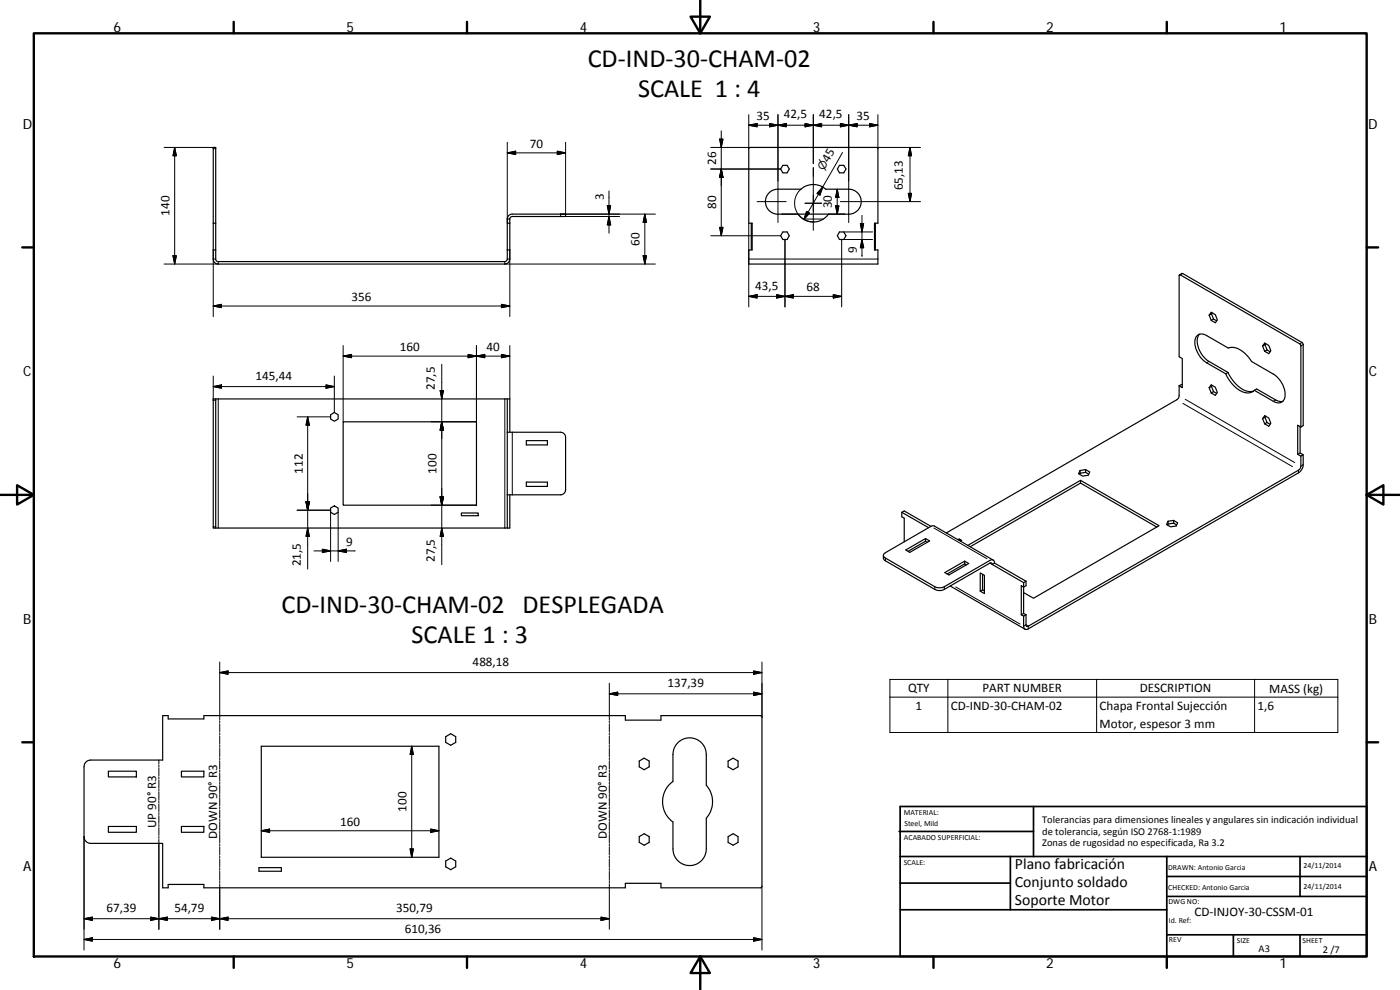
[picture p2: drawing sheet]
<svg xmlns="http://www.w3.org/2000/svg" width="420mm" height="297mm" viewBox="0 0 420 297" stroke-linecap="round" stroke-linejoin="round" font-family="sans-serif">
<g fill="none" stroke="#000" stroke-width=".36">
<path d="M224.8 44.3h38.5l.2 22.7h-1v8h1v4.2h-38.8v-4.2h1v-8h-1zM230.9 57.8l.8-.6 1.3-.4h7.4a5.5 5.5 0 0 1 7.4 0h6.9a3.7 3.7 0 0 1 3.8 3.7 3.7 3.7 0 0 1-3.8 3.8h-6a5.6 5.6 0 0 1-9.2 0h-6a3.7 3.7 0 0 1-3.5-2.4 3.7 3.7 0 0 1 .9-4.1zM234.9 49.6h1.3l.7 1.1-.7 1.2h-1.3l-.6-1.2zM251.9 49.6h1.3l.7 1.1-.7 1.2h-1.3l-.6-1.2zM64 67h.7M64 75h.7M152.2 65.7v1.3M152.2 75h.8M152.7 64.7l1-.5h16v.8h-16l-.5 .2-.2 .5h-.8zM153 67h-.8v8M153 65.7v12a1.56 1.56 0 0 1-1.5 1.5h-86a1.48 1.48 0 0 1-1.5-1.5v-33.5h.7v33.5l.1 .4 .5 .4h86.2l.7-.6v-2.9M225.5 67v8"/>
<path d="M234.9 69.6h1.3l.7 1.1-.7 1.2h-1.3l-.6-1.2zM251.9 69.6h1.3l.7 1.1-.7 1.2h-1.3l-.6-1.2zM253.5 64.3h-18.8M262.7 67v8M354 82.5l.9-.4 36.1 20.9 .1 24.7-.7 .4M362.9 94.6l.6 1.5M362.9 94.6l.6-.9 1.2 .7 .6 1.6-.6 .8-1.2-.7M363.6 94.1l-.7 .5M363.6 94.1l.6 1.6M363.8 93.9l-.2 .2M364.2 95.7l1 .6M364.2 95.7l-.7 .4"/>
<path d="M64.7 119.7h87.5M64.7 119.7v38.7M64.7 119.7h-.7v38.4v.3h.7M152.2 119.7v38.7M152.2 119.7h.8v10M353.9 115.8l.9 .5v-8.7l-.9-.6v-24.3l.2-.3 36.2 21 .1 24.7M353.9 115.8v3.1l-.6 1-69.3 40M354.8 115.5l-.2-.1-.7 .4M360 100.3a5.5 5.5 0 0 0 1 6.5l1.4 1.4 6.1 3.5M362.9 116.3l.6 1.6M362.9 116.3l.6-.8 1.2 .7 .6 1.6-.6 .8-1.2-.7M363.6 115.9l-.7 .4"/>
<path d="M363.6 115.9l.6 1.6M363.8 115.6l-.2 .3M364.2 117.5l1 .5M364.2 117.5l-.7 .4M367.8 112.1a9.1 9.1 0 0 0 6.5 5.8l1.2-.2 1-.6M367.8 112.1l-5.7-3.2a7.3 7.3 0 0 1-3.3-7.5 2.07 2.07 0 0 1 3.3-.7l6.5 3.7a5.6 5.6 0 0 1 5.9 2.6l1.1 1.5 6.6 3.7a7.1 7.1 0 0 1 3.3 7.5 2.09 2.09 0 0 1-3.3 .7l-5.7-3.3M368.5 111.7a9.2 9.2 0 0 0 6.6 5.8l1.1-.2M368.5 111.7l-.7 .4M376.5 117.1l.7-.4 5.7 3.3 1.1 .4h1M378.9 103.8l.6-.9 1.3 .8 .6 1.5-.6 .9-1.3-.7M378.9 103.8l.6 1.6M379.6 103.4l-.7 .4"/>
<path d="M379.6 103.4l.6 1.6M379.8 103.1l-.2 .3M380.2 105l1 .5M380.2 105l-.7 .4M99.2 124.4l1.1-.6 1.2 .6v1.3l-1.2 .7-1.1-.7zM103 126.6h40v25h-40zM152.2 129.7h16a1.56 1.56 0 0 1 1.5 1.5v15.8a1.56 1.56 0 0 1-1.5 1.5h-16M158 132.2h6.3v1.3h-6.3zM378.9 125.6l.6-.9 1.3 .7 .6 1.6-.6 .9-1.3-.7M378.9 125.6l.6 1.6M379.6 125.2l-.7 .4M379.6 125.2l.6 1.6"/>
<path d="M379.8 124.9l-.2 .3M380.2 126.8l1 .5M380.2 126.8l-.7 .4M390.2 128v7.9l-.7 .4M390.2 135.9l.9 .5-.7 .4M390.4 128.1l-.9-.5v8.7l.9 .5M390.4 136.8v3.2l-.7 1.1-81.4 46.9-.4-.4v-3.1M391.1 136.4v3a3.1 3.1 0 0 1-1.4 2.5l-81.1 46.8a.84 .84 0 0 1-1 .1 .84 .84 0 0 1-.4-.9v-3M64.7 158.4h87.5M99.2 152.4l1.1-.6 1.2 .6v1.3l-1.2 .7-1.1-.7zM138.5 153.9h5v.8h-5zM153 148.5v9.9h-.8"/>
<path d="M158 144.7h6.3v1.2h-6.3zM270.6 153.7l8.1 4.6M270.6 153.7l.8-.4 8 4.6M270.6 153.7v1.4l.8 .4v7.1M279.4 157.9l-13.7 7.9a.85 .85 0 0 0-.6 .8 .85 .85 0 0 0 .6 .8l14.9 8.6a3.3 3.3 0 0 0 2.8 0l13.7-7.9a.84 .84 0 0 1 1-.1 .84 .84 0 0 1 .4 1M279.4 157.9l1-.1 17.7 10.2M324.2 142l-.2 .3M324.2 141.2v.8M324.3 144.1v.8l22.9 13.2M324.3 144.9l-33.1 19.1M325.8 140.9l1.3 .7-.5 1-1.7 .3-1.2-.8 .5-.9M325.8 141.7l-1.6 .3"/>
<path d="M325.8 140.9v.8M325.8 140.9l-1.6 .3M325.8 141.7l.9 .6M350.6 157.2l-.2 .3M350.6 156.4v.8M352.2 156.1l1.2 .8-.4 .9-1.7 .3-1.2-.7 .5-1M352.2 157l-1.6 .2M352.2 156.1v.9M352.2 156.1l-1.6 .3M352.2 157l.9 .5M265.1 166.6v1l.4 .5 15.1 8.7a3.1 3.1 0 0 0 2.8 0l13.8-7.9 .4 .1 .2 .4M271.8 165l6-3.4 1.2 .7-6 3.4z"/>
<path d="M277.8 161.6v.8M278.3 162.7l-.5-.3-5.3 3M285.2 175.8l22.4 13M287.5 161.9l.4-.2 .7 .4-.4 .3M287.9 161.7v.4M289.5 168.4l1.2 .7-5.9 3.4-1.2-.7 5.9-3.4v.8M289.5 169.2l-5.2 3M289.5 169.2l.5 .3M290.5 163.6l33.8-19.5 23.5 13.6-37.6 21.8-3-1.7M294.2 171.9l1.2 .7v5.5l-1.2-.7zM294.9 177l.5 .3M294.9 177l-.7 .4"/>
<path d="M294.9 172.3v4.7M297.8 169.4l9.4 5.4M298.5 169l9.4 5.4M298.5 169l-.7 .4M307.2 174.8v9.3M307.9 174.4l-.7 .4M307.9 174.4v1.3l-.7 .5-.7-.5v8.8M306.5 184.5l.7 .4M307.2 184.1l.7 .4M307.2 184.1l-.7 .4M307.9 184.5l-.7 .4M25.9 228.5l1.3-.5h21.6v-13.3h1.7v1h10.7v-1h126.5v1.4h10.7v-1.4h29.8l.5 .5v50.7l-.4 .5h-29.9v-1.4h-10.7v1.4h-126.5v-1h-10.7v1h-1.7v-13.4h-21.6a2.05 2.05 0 0 1-2-2v-21l.3-1z"/>
<path d="M32.5 231.4h8.4v1.7h-8.4zM54.5 231.4h6.7v1.7h-6.7zM78.4 223.9h53.3v33.3h-53.3zM133.8 221l1.5-.8 1.5 .8v1.8l-1.5 .8-1.5-.8zM191.8 228.3l1.5-.8 1.5 .8v1.8l-1.5 .8-1.5-.8zM203.3 222.9a5 5 0 0 1 5.5-1.2 5 5 0 0 1 3.2 4.7v9.2a7.5 7.5 0 0 1 0 9.9v9.2a5 5 0 0 1-5 5 5 5 0 0 1-5-5v-8.1a7.5 7.5 0 0 1 0-12.1v-8.7l.4-1.5zM218.5 228.3l1.5-.8 1.5 .8v1.8l-1.5 .8-1.5-.8zM32.5 248h8.4v1.7h-8.4zM54.5 248h6.7v1.7h-6.7zM133.8 258.3l1.5-.8 1.5 .8v1.8l-1.5 .8-1.5-.8zM191.8 251l1.5-.9 1.5 .9v1.8l-1.5 .8-1.5-.8zM218.5 251l1.5-.9 1.5 .9v1.8l-1.5 .8-1.5-.8z"/>
<path d="M77.7 260.3h6.7v1.1h-6.7z"/>
</g>
<g fill="none" stroke="#000" stroke-width=".3">
<path d="M216.5 39.2v31.5M224.7 34.4v10.2M224.7 37.6l2.5-.5v1zM224.7 37.6h38.8M231 37.1l2.5 .5-2.5 .5zM233.5 34.4v32.4M233.5 37.6l2.5-.5v1zM241.6 37.1l2.5 .5-2.5 .5zM244.1 34.4v14.7M244.1 37.6l2.5-.5v1zM252.2 37.1l2.5 .5-2.5 .5zM254.7 34.4v32.4"/>
<path d="M254.7 37.6l2.5-.5v1zM261 37.1l2.5 .5-2.5 .5zM263.5 34.4v10.2M49.2 44.2h14.8M52.4 44.2v35M52.4 44.2l.5 2.5h-1zM64 44.6h.7M152.2 45.9l2.6-.5v1zM152.2 45.9h17.5M152.2 42.7v24.3M167.2 45.4l2.5 .5-2.5 .5zM169.7 42.7v21.5"/>
<path d="M182.8 57.3v12.7M213.3 50.7h21M213.3 44.2h11.8M216 41.7h1l-.5 2.5zM216.5 50.7l.5 2.5h-1zM240.4 56.8a5.6 5.6 0 0 0-1.6 6.1 5.6 5.6 0 0 0 5.2 3.7M244.1 50.3v18.8M246.9 56.1l-.8 2.4-.9-.5zM251.3 56.8v7.5M251.3 56.8l.5 2.4h-1zM252.8 45.8l-11.5 20M263.1 44.2h13.2"/>
<path d="M272.6 58h1l-.5 2.5zM273.1 44.2v16.3M273.1 44.2l.5 2.5h-1zM51.9 76.7h1l-.5 2.5zM64 77.7h.7M64 75v20M65.5 78.5v.7h-16.3M151.5 78.5v.7h45.2M152.2 77.7h.8M153 75v20M182.3 61.7h1l-.5 2.5zM182.8 65l.5 2.5h-1z"/>
<path d="M193 76.7h1l-.5 2.5zM193.5 64.2v15M193.5 64.2l.5 2.5h-1zM196.7 64.2h-28.5v.8h17.7M213.3 70.7h21M216 68.2h1l-.5 2.5zM224.7 77.7h38.8M224.7 67v25.1M227.2 60.5h8.8M235.6 71.9v20.2M241.1 65.7h6M241.6 61h5"/>
<path d="M242.1 63.4l.9 .5-1.7 1.9zM244.2 66.6h.1M250.8 61.8h1l-.5 2.5zM252.2 60.5h24.1M252.6 71.9v20.2M253.2 69.6h8.7M253.2 71.9h8.7M258.2 67.1h1l-.5 2.5zM258.7 64.6v12.3M258.7 71.9l.5 2.4h-1zM64 91.8l2.5-.5v1zM64 91.8h89"/>
<path d="M150.5 91.3l2.5 .5-2.5 .5zM224.7 88.9l2.5-.5v1zM224.7 88.9h27.9M233.1 88.4l2.5 .5-2.5 .5zM235.6 88.9l2.5-.5v1zM250.1 88.4l2.5 .5-2.5 .5zM354.9 82.1l-.6 .4M64 112.8v7.3h.7M64 116l2.5-.5v1zM64 116h36.3M65.5 119.7v38.7M97.8 115.5l2.5 .5-2.5 .5z"/>
<path d="M100.3 112.8v11M103 106.8l2.5-.5v1zM103 106.8h50M103 103.7v22.9M132.1 117.2h1l-.5 2.5zM132.6 109.3v60.1M140.5 106.3l2.5 .5-2.5 .5zM143 106.8l2.5-.5v1zM143 103.7v22.9h-13.6M150.5 106.3l2.5 .5-2.5 .5zM151.5 119.7v38.7M153 103.7v16"/>
<path d="M355.7 119.8l32.9 19M362.8 108.5l-.6 .3M390.7 102.8l-.6 .3M391.1 103.4l-.6 .4M89.2 125.1h10M92.3 125.1l.5 2.5h-1zM92.3 125.1v45.7M132.6 126.6l.5 2.5h-1zM153.7 129.7v18.8M355 121l32.9 19M382.8 120l-.6 .4M391.1 139.4l-.6 .4"/>
<path d="M64 158.1h.7M89.2 153.1h10M91.8 150.6h1l-.5 2.5zM92.3 158.4l.5 2.6h-1zM99.2 153.7v14.8M101.5 153.7v14.8M129.4 151.6h13.6M132.1 149.1h1l-.5 2.5zM132.6 158.4l.5 2.6h-1zM280.3 158.4l15.9 9.2M389.7 141.1v.7M94.2 165.3h12.4"/>
<path d="M96.7 164.8l2.5 .5-2.5 .5zM101.5 165.3l2.5-.5v1zM265.7 167.5v.7M280.6 176.1v.7M283.4 176.1v.7M286.8 176.1l19.3 11.1M297.1 169l.6 .3M65.9 198.6v17.3M228.7 198.6v16.6M307.2 187.9l.7-.4 .7 .4v.7M65.9 216.2v.7M65.9 217.2v2.4"/>
<path d="M65.9 219.9v.7M65.9 201.8l2.5-.5v1zM65.9 201.8h162.8M182.9 205v10.9M182.9 216.2v.7M182.9 217.2v2.4M182.9 219.9v.7M182.9 208.2l2.5-.5v1zM182.9 208.2h45.8M226.2 207.7l2.5 .5-2.5 .5zM226.2 201.3l2.5 .5-2.5 .5zM267.1 203.9h134.4v15.9h-134.4z"/>
<path d="M267.1 209.2h134.4M284.5 203.9v15.9M329.1 203.9v15.9M376.5 203.9v15.9M47.7 228v1.2M47.7 229.5v.6M47.7 230.4v2.4M47.7 233.1v.6M47.7 234v2.4M47.7 236.7v.6M47.7 237.6v2.3M65.9 220.9v2.4"/>
<path d="M65.9 223.6v.6M65.9 224.6v2.4M65.9 227.3v.6M65.9 228.2v2.5M65.9 231v.6M65.9 231.9v2.5M65.9 234.7v.6M65.9 235.6v2.5M65.9 238.4v.6M65.9 239.3v2.5M123.6 223.9v33.3M123.6 223.9l.5 2.5h-1z"/>
<path d="M182.9 220.9v2.4M182.9 223.6v.6M182.9 224.6v2.4M182.9 227.3v.6M182.9 228.2v2.5M182.9 231v.6M182.9 231.9v2.5M182.9 234.7v.6M182.9 235.6v2.5M182.9 238.4v.6M182.9 239.3v2.5M25.2 251v34.1"/>
<path d="M47.7 240.2v.6M47.7 241.1v2.4M47.7 243.8v.6M47.7 244.7v2.4M47.7 247.4v.6M47.7 248.3v2.4M47.7 251v.5M47.7 251.9v26.9M65.9 242.1v.6M65.9 243v2.4M65.9 245.8v.6M65.9 246.7v2.5"/>
<path d="M65.9 249.5v.6M65.9 250.4v2.4M65.9 253.2v.6M65.9 254.1v2.4M65.9 256.8v.7M65.9 257.8v2.4M78.4 249.3l2.5-.5v.9zM78.4 249.3h53.3M123.1 254.7h1l-.5 2.5zM129.3 248.8l2.4 .5-2.4 .4zM182.9 242.1v.6M182.9 243v2.4"/>
<path d="M182.9 245.8v.6M182.9 246.7v2.5M182.9 249.5v.6M182.9 250.4v2.4M182.9 253.2v.6M182.9 254.1v2.4M182.9 256.8v.7M182.9 257.8v2.4M25.2 275.7l2.5-.5v1zM25.2 275.7h157.7M45.2 275.2l2.5 .5-2.5 .5zM47.7 275.7l2.5-.5v1z"/>
<path d="M63.5 275.2l2.4 .5-2.4 .5zM65.9 260.5v.7M65.9 261.5v2.4M65.9 264.2v.6M65.9 265.1v13.7M65.9 275.7l2.5-.5v1zM180.4 275.2l2.5 .5-2.5 .5zM182.9 260.5v.7M182.9 261.5v2.4M182.9 264.2v.6M182.9 265.1v13.7M228.7 265.9v19.2"/>
<path d="M25.2 281.9l2.5-.5v1zM25.2 281.9h203.5M226.2 281.4l2.5 .5-2.5 .5z"/>
</g>
<g fill="none" stroke="#000" stroke-width=".71">
<path d="M10.1 10h400.1v277h-400.1zM70.1 6.6v3.4M140.2 6.6v3.4M207.3 5h5.8l-2.9 5zM210.2 0v10M280.2 6.6v3.4M350.2 6.6v3.4M6.7 74.2h3.4M410.2 74.2h3.4M.2 148.5h9.9M5.1 145.6l5 2.9-5 2.9zM410.2 148.5l5-2.9v5.8z"/>
<path d="M410.2 148.5h9.9M6.7 222.7h3.4M410.2 222.7h3.4M70.1 287v3.4M140.2 287v3.4M210.2 287l2.9 5h-5.8zM210.2 287v10M280.2 287v3.4M350.2 287v3.4"/>
</g>
<g fill="none" stroke="#000" stroke-width=".51">
<path d="M269.8 249.5h40.4M270.1 257h140.1M270.1 242h140.1v45h-140.1zM303.2 257v16M310.2 242v15M350.2 257v30M390.2 257v12M270.1 273h80.1M270.1 265h33.1M350.2 269h60M350.2 263h60M350.2 280.5h60"/>
<path d="M370.2 280.5v6.5M390.2 280.5v6.5"/>
</g>
<g fill="#000" stroke="#000" stroke-width=".3">
<path d="M224.7 37.6l2.5-.5v1zM231 37.1l2.5 .5-2.5 .5zM233.5 37.6l2.5-.5v1zM241.6 37.1l2.5 .5-2.5 .5zM244.1 37.6l2.5-.5v1zM252.2 37.1l2.5 .5-2.5 .5zM254.7 37.6l2.5-.5v1zM261 37.1l2.5 .5-2.5 .5zM52.4 44.2l.5 2.5h-1zM152.2 45.9l2.6-.5v1zM167.2 45.4l2.5 .5-2.5 .5zM216 41.7h1l-.5 2.5z"/>
<path d="M216.5 50.7l.5 2.5h-1zM246.9 56.1l-.8 2.4-.9-.5zM251.3 56.8l.5 2.4h-1zM272.6 58h1l-.5 2.5zM273.1 44.2l.5 2.5h-1zM51.9 76.7h1l-.5 2.5zM182.3 61.7h1l-.5 2.5zM182.8 65l.5 2.5h-1zM193 76.7h1l-.5 2.5zM193.5 64.2l.5 2.5h-1zM216 68.2h1l-.5 2.5zM242.1 63.4l.9 .5-1.7 1.9z"/>
<path d="M250.8 61.8h1l-.5 2.5zM258.2 67.1h1l-.5 2.5zM258.7 71.9l.5 2.4h-1zM64 91.8l2.5-.5v1zM150.5 91.3l2.5 .5-2.5 .5zM224.7 88.9l2.5-.5v1zM233.1 88.4l2.5 .5-2.5 .5zM235.6 88.9l2.5-.5v1zM250.1 88.4l2.5 .5-2.5 .5zM64 116l2.5-.5v1zM97.8 115.5l2.5 .5-2.5 .5zM103 106.8l2.5-.5v1z"/>
<path d="M132.1 117.2h1l-.5 2.5zM140.5 106.3l2.5 .5-2.5 .5zM143 106.8l2.5-.5v1zM150.5 106.3l2.5 .5-2.5 .5zM92.3 125.1l.5 2.5h-1zM132.6 126.6l.5 2.5h-1zM91.8 150.6h1l-.5 2.5zM132.1 149.1h1l-.5 2.5zM92.3 158.4l.5 2.6h-1zM96.7 164.8l2.5 .5-2.5 .5zM101.5 165.3l2.5-.5v1zM132.6 158.4l.5 2.6h-1z"/>
<path d="M65.9 201.8l2.5-.5v1zM182.9 208.2l2.5-.5v1zM226.2 207.7l2.5 .5-2.5 .5zM226.2 201.3l2.5 .5-2.5 .5zM123.6 223.9l.5 2.5h-1zM78.4 249.3l2.5-.5v.9zM123.1 254.7h1l-.5 2.5zM129.3 248.8l2.4 .5-2.4 .4zM25.2 275.7l2.5-.5v1zM45.2 275.2l2.5 .5-2.5 .5zM47.7 275.7l2.5-.5v1zM63.5 275.2l2.4 .5-2.4 .5z"/>
<path d="M65.9 275.7l2.5-.5v1zM180.4 275.2l2.5 .5-2.5 .5zM25.2 281.9l2.5-.5v1zM226.2 281.4l2.5 .5-2.5 .5z"/>
</g>
<g font-size="7.9">
<text x="176.4" y="20">CD‐IND‐30‐CHAM‐02</text>
<text x="191.5" y="29.1">SCALE 1 : 4</text>
<text x="84.5" y="183.9">CD‐IND‐30‐CHAM‐02 DESPLEGADA</text>
<text x="123.5" y="192.9">SCALE 1 : 3</text>
</g>
<g font-size="4.7">
<text x="304.6" y="260.8">Plano fabricación</text>
<text x="304.6" y="266.2">Conjunto soldado</text>
<text x="304.6" y="271.6">Soporte Motor</text>
</g>
<g font-size="4.2">
<text x="34" y="9.6">6</text>
<text x="104" y="9.6">5</text>
<text x="174" y="9.6">4</text>
<text x="244" y="9.6">3</text>
<text x="314" y="9.6">2</text>
<text x="384" y="9.6">1</text>
<text x="6.8" y="38.7">D</text>
<text x="410.6" y="38.7">D</text>
<text x="7" y="112.9">C</text>
<text x="410.8" y="112.9">C</text>
<text x="7" y="187.1">B</text>
<text x="410.8" y="187.1">B</text>
<text x="7" y="261.3">A</text>
<text x="410.8" y="261.3">A</text>
<text x="34" y="290.4">6</text>
<text x="104" y="290.4">5</text>
<text x="174" y="290.4">4</text>
<text x="244" y="290.4">3</text>
<text x="314" y="290.4">2</text>
<text x="384" y="290.4">1</text>
</g>
<g font-size="3.9">
<text x="235.3" y="35.5">42,5</text>
<text x="245.9" y="35.5">42,5</text>
<text x="227.1" y="36">35</text>
<text x="257.1" y="36">35</text>
<text x="159" y="44.3">70</text>
<text x="214.9" y="49.5" transform="rotate(-90 214.9 49.5)">26</text>
<text x="248.6" y="48.9" transform="rotate(-60 248.6 48.9)">45</text>
<text x="271" y="57.1" transform="rotate(-90 271 57.1)">65,13</text>
<text x="50.9" y="64.7" transform="rotate(-90 50.9 64.7)">140</text>
<text x="181.2" y="60.1" transform="rotate(-90 181.2 60.1)">3</text>
<text x="214.9" y="62.7" transform="rotate(-90 214.9 62.7)">80</text>
<text x="249.7" y="62.5" transform="rotate(-90 249.7 62.5)">30</text>
<text x="192" y="73.7" transform="rotate(-90 192 73.7)">60</text>
<text x="257.1" y="75.9" transform="rotate(-90 257.1 75.9)">9</text>
<text x="226.7" y="86.9">43,5</text>
<text x="242.1" y="87.4">68</text>
<text x="105.5" y="90.3">356</text>
<text x="120" y="105.3">160</text>
<text x="146" y="105.3">40</text>
<text x="76.7" y="113.9">145,44</text>
<text x="130.5" y="117" transform="rotate(-90 130.5 117)">27,5</text>
<text x="90.8" y="142.1" transform="rotate(-90 90.8 142.1)">112</text>
<text x="131" y="142.1" transform="rotate(-90 131 142.1)">100</text>
<text x="103.9" y="163.7">9</text>
<text x="90.3" y="170" transform="rotate(-90 90.3 170)">21,5</text>
<text x="130.5" y="168.7" transform="rotate(-90 130.5 168.7)">27,5</text>
<text x="141.8" y="199.7">488,18</text>
<text x="200.3" y="206.1">137,39</text>
<text x="272.5" y="207.7">QTY</text>
<text x="294.8" y="207.7">PART NUMBER</text>
<text x="342.1" y="207.7">DESCRIPTION</text>
<text x="380.9" y="207.8">MASS (kg)</text>
<text x="274.8" y="213">1</text>
<text x="285.3" y="213.1">CD‐IND‐30‐CHAM‐02</text>
<text x="330" y="213.1">Chapa Frontal Sujección</text>
<text x="377.4" y="213.1">1,6</text>
<text x="330" y="218.5">Motor, espesor 3 mm</text>
<text x="122" y="243.5" transform="rotate(-90 122 243.5)">100</text>
<text x="46.9" y="248.4" transform="rotate(-90 46.9 248.4)">UP 90° R3</text>
<text x="65.2" y="251.7" transform="rotate(-90 65.2 251.7)">DOWN 90° R3</text>
<text x="102.1" y="247.7">160</text>
<text x="182.1" y="251.7" transform="rotate(-90 182.1 251.7)">DOWN 90° R3</text>
<text x="32" y="273.6">67,39</text>
<text x="52.4" y="273.6">54,79</text>
<text x="118.9" y="273.6">350,79</text>
<text x="358.5" y="274.9">CD‐INJOY‐30‐CSSM‐01</text>
<text x="121.5" y="279.8">610,36</text>
</g>
<text font-size="3.3" x="247.2" y="51.3" transform="rotate(-60 247.2 51.3)">⌀</text>
<g font-size="3.1">
<text x="312.8" y="246.8">Tolerancias para dimensiones lineales y angulares sin indicación individual</text>
<text x="312.8" y="250.4">de tolerancia, según ISO 2768‐1:1989</text>
<text x="312.8" y="254">Zonas de rugosidad no especificada, Ra 3.2</text>
<text x="377.7" y="285.6">A3</text>
<text x="397" y="285.9">2 /7</text>
</g>
<g font-size="2.4">
<text x="271.2" y="244.4">MATERIAL:</text>
<text x="271.3" y="251.9">ACABADO SUPERFICIAL:</text>
<text x="271.4" y="247.9">Steel, Mild</text>
<text x="271.2" y="259.7">SCALE:</text>
<text x="350.6" y="260.9">DRAWN: Antonio Garcia</text>
<text x="391.2" y="260.6">24/11/2014</text>
<text x="350.6" y="267">CHECKED: Antonio Garcia</text>
<text x="391.2" y="266.6">24/11/2014</text>
<text x="350.7" y="271.4">DWG NO:</text>
<text x="350.8" y="276.8">Id. Ref:</text>
<text x="350.8" y="282.8">REV</text>
<text x="371.2" y="282.9">SIZE</text>
<text x="390.9" y="282.9">SHEET</text>
</g>
</svg>
